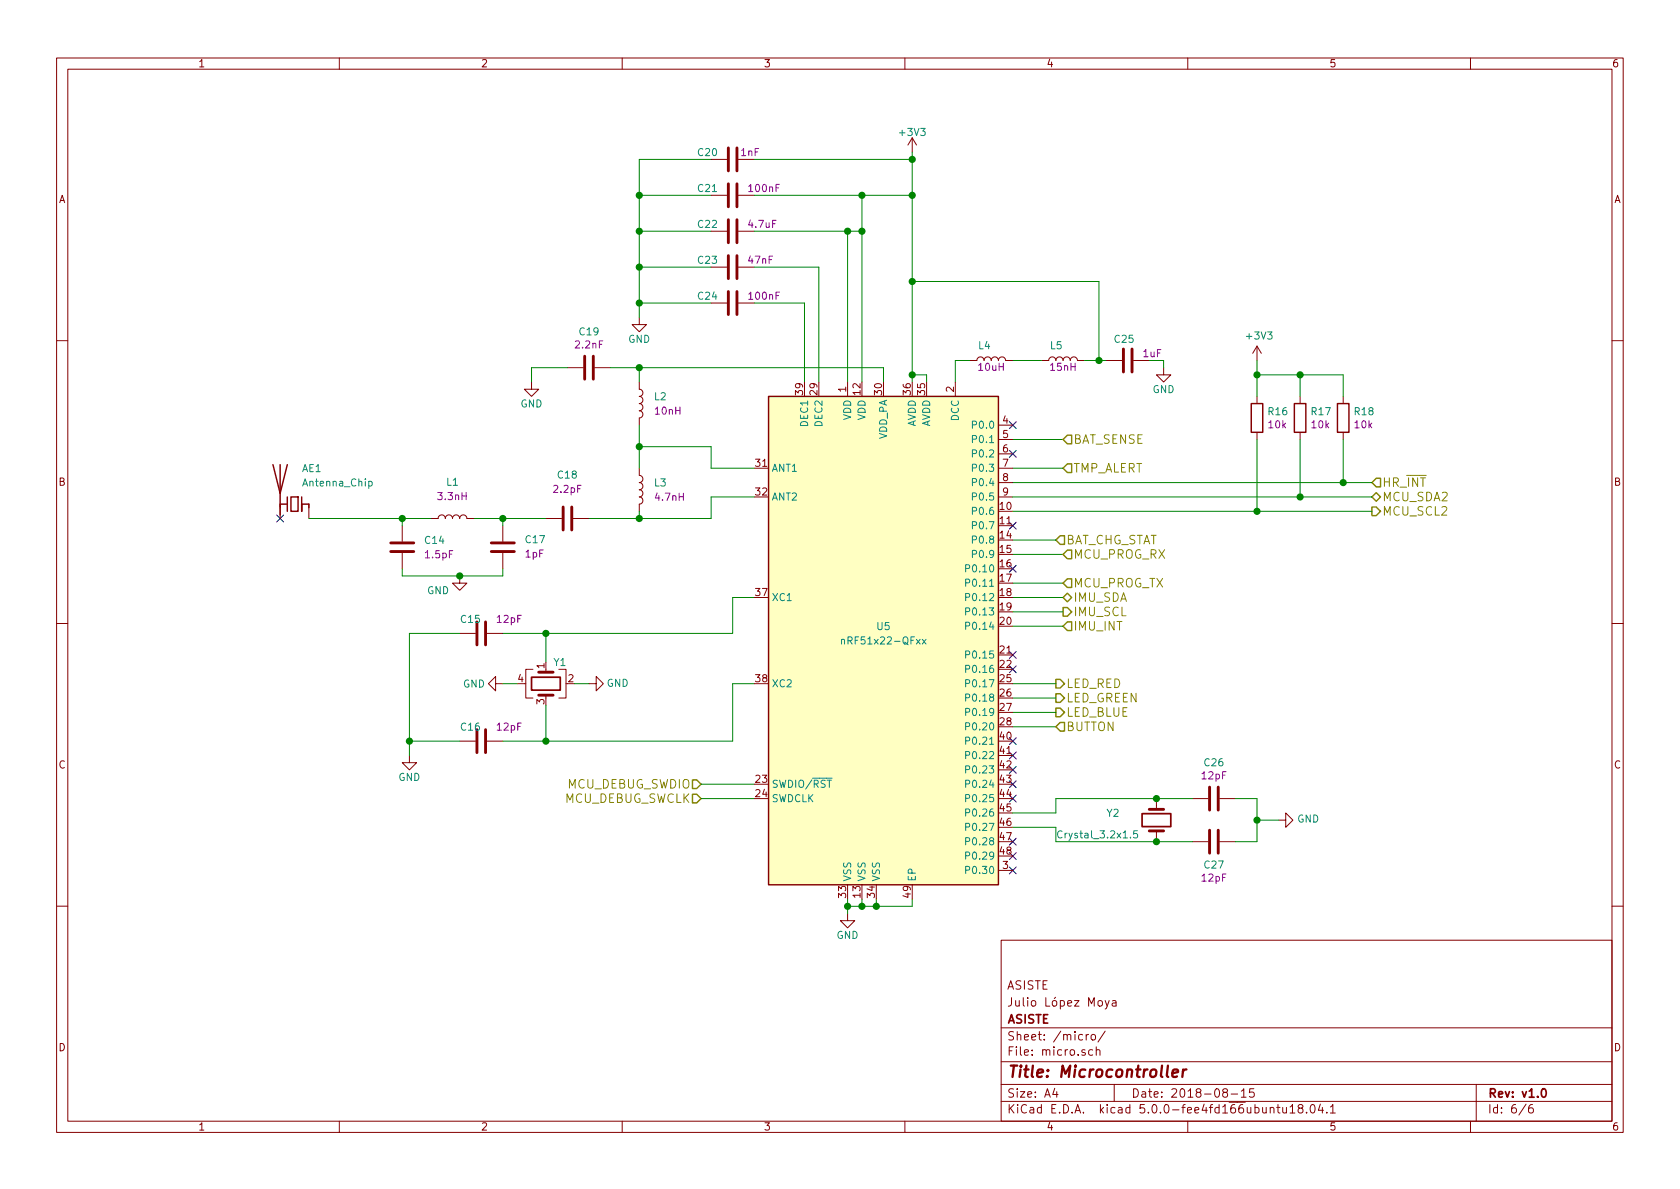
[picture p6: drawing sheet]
<svg xmlns="http://www.w3.org/2000/svg" width="297mm" height="210mm" viewBox="0 0 297 210" stroke-linecap="round" stroke-linejoin="round" font-family="sans-serif">
<g fill="none" stroke="#840000" stroke-width=".18">
<path d="M10 10.3h277v189.9h-277zM12 12.2h273v186.1h-273zM60 10.3v1.9M110 10.3v1.9M160 10.3v1.9M210 10.3v1.9M260 10.3v1.9M125.7 28.2h2.8M125.7 34.5h2.8M130.6 28.2h2.7M130.6 34.5h2.7M161.3 24.4l-.8 1.2"/>
<path d="M161.3 24.4v2.5M161.3 24.4l.8 1.2M113 56.1v1.3h1.3l-1.3 1.3-1.2-1.3h1.2M125.7 53.6h2.8M125.7 47.2h2.8M125.7 40.9h2.8M130.6 53.6h2.7M130.6 47.2h2.7M130.6 40.9h2.7M10 60.2h2M94 67.6v1.2h1.2l-1.2 1.3-1.3-1.3h1.3M100.3 65h2.8"/>
<path d="M105.2 65h2.7M113 67.6v1.2a.63 .63 0 0 1 .7 .7 .63 .63 0 0 1-.7 .6 .63 .63 0 0 1 .7 .6 .63 .63 0 0 1-.7 .7 .63 .63 0 0 1 .7 .6 .63 .63 0 0 1-.7 .6 .63 .63 0 0 1 .7 .7 .63 .63 0 0 1-.7 .6v1.3M149.9 67.6v2.5M168.9 67.6v2.5M171.4 63.7h1.3a.63 .63 0 0 1 .7-.6 .63 .63 0 0 1 .6 .6 .63 .63 0 0 1 .6-.6 .63 .63 0 0 1 .7 .6 .63 .63 0 0 1 .6-.6 .63 .63 0 0 1 .6 .6 .63 .63 0 0 1 .7-.6 .63 .63 0 0 1 .6 .6h1.3M176.5 75.2h2.6M176.5 77.7h2.6M184.1 63.7h1.3a.63 .63 0 0 1 .7-.6 .63 .63 0 0 1 .6 .6 .63 .63 0 0 1 .6-.6 .63 .63 0 0 1 .7 .6 .63 .63 0 0 1 .6-.6 .63 .63 0 0 1 .6 .6 .63 .63 0 0 1 .7-.6 .63 .63 0 0 1 .6 .6h1.3M195.6 63.7h2.8M200.4 63.7h2.8M205.7 65v1.3h1.3l-1.3 1.3-1.2-1.3h1.2M222.2 61.2v2.5"/>
<path d="M222.2 70.1v1.3M222.2 76.4v1.3M222.2 61.2l-.7 1.3M222.2 61.2l.8 1.3M229.9 70.1v1.3M229.9 76.4v1.3M237.5 70.1v1.3M237.5 76.4v1.3M285 60.2h2M49.5 89.1v2.6M54.6 89.1v2.6M71.1 93v2.8"/>
<path d="M71.1 97.8v2.8M76.2 91.7h1.3a.63 .63 0 0 1 .6-.6 .63 .63 0 0 1 .6 .6 .63 .63 0 0 1 .7-.6 .63 .63 0 0 1 .6 .6 .63 .63 0 0 1 .6-.6 .63 .63 0 0 1 .7 .6 .63 .63 0 0 1 .6-.6 .63 .63 0 0 1 .6 .6h1.3M88.9 93v2.8M88.9 97.8v2.8M96.5 91.7h2.8M101.3 91.7h2.8M113 82.8v1.3a.63 .63 0 0 1 .7 .6 .63 .63 0 0 1-.7 .6 .63 .63 0 0 1 .7 .7 .63 .63 0 0 1-.7 .6 .63 .63 0 0 1 .7 .6 .63 .63 0 0 1-.7 .7 .63 .63 0 0 1 .7 .6 .63 .63 0 0 1-.7 .6v1.3M176.5 80.3h2.6M176.5 82.8h2.6M176.5 85.3h2.6M176.5 87.9h2.6M10 110.3h2"/>
<path d="M81.3 101.8v1.3h1.2l-1.2 1.3-1.3-1.3h1.3M81.3 112h2.8M86.1 112h2.8M94.2 118.4h-1.2v5h1.2M96.5 118.4v.5M98.8 118.4h1.3v5h-1.3M285 110.3h2M72.4 133.6v1.3h1.3l-1.3 1.2-1.3-1.2h1.3M81.3 131.1h2.8M86.1 131.1h2.8M87.6 120.9v-1.3l-1.2 1.3 1.2 1.3v-1.3h1.3M96.5 122.9v.5"/>
<path d="M104.1 120.9h1.3v-1.3l1.3 1.3-1.3 1.3v-1.3M176.5 153.9h2.6M204.5 141.2v1.9M204.5 146.9v1.9M210.8 141.2h2.8M210.8 148.8h2.8M215.6 141.2h2.8M215.6 148.8h2.8M226.1 145h1.2v-1.2l1.3 1.2-1.3 1.3v-1.3M10 160.2h2M149.9 161.5v1.3h1.2l-1.2 1.3-1.3-1.3h1.3M177 166.3h108v32h-108z"/>
<path d="M195.4 176.9l.4 1M196.1 176.9l-.5 1.4-.2 .1M196.7 177h.6v.9M197.3 177.3l-.5 .1a.29 .29 0 0 0-.2 .2 .29 .29 0 0 0 .2 .3l.5-.1M285 160.2h2M60 198.3v1.9M110 198.3v1.9M160 198.3v1.9M177 194.8h108M177 191.8h108M177 187.8h108M177 181.8h108"/>
<path d="M186.5 192.5l-.4 1h1M186.8 193v1M192 182.9v1M192.5 182.9l-.5 .3M193 183.1l.2-.2 .4 .2v.7l-.2 .1-.4-.1zM193.2 185.7l-.4-.1-.3 .3 .1 .6 .2 .1 .4-.1M193.8 185.7h.1a.37 .37 0 0 1 .6 .1v.8M193.8 185.1v1.5M195.4 182.3l-1.3 2M197 191.8v3M210 198.3v1.9M216.5 193.2l-.3-.3 .1-.2a.48 .48 0 0 1 .6-.1l.1 .2-.1 .3-.6 .1a.48 .48 0 0 0 0 .7l.2 .1 .5-.1v-.4l-.2-.3"/>
<path d="M217.7 193.5h1.1M219.5 193l.4-.5v1.5M219.5 194h.8M221.7 192.5h-.7l-.1 .7 .2-.1 .5 .1 .2 .2-.1 .5-.2 .1-.6-.1M224.6 196l.1-.1a.37 .37 0 0 1 .5 .1v.8M225.7 195.8h.6M226 195.3v1.3l.3 .2M226.8 195.8v.8a.39 .39 0 0 0 .7 .1M227.5 195.8v1M228.1 195.8l.4-.5v1.5M228.1 196.8h.9M229.8 196l-.3-.3 .1-.2 .2-.2 .4 .1 .2 .2-.1 .2-.6 .2a.48 .48 0 0 0-.1 .7l.2 .1 .5-.1a.48 .48 0 0 0-.2-.7"/>
<path d="M231 196.7v.1M231.8 195.5l.4-.2a.94 .94 0 0 1 0 1.5 .79 .79 0 0 1-.4-1.3zM233.5 195.2l-.4 1.1h.9M233.8 195.8v1M234.6 196.7v.1M235.2 195.8l.5-.5v1.5M235.2 196.8h.9M260 198.3v1.9M261 191.8v6.5M269.8 195.2l-1.2 2M271 195.3a.62 .62 0 0 0-.7 .7v.7l.3 .1 .4-.1 .1-.5-.1-.2-.4-.1-.3 .3"/>
</g>
<path d="M94 119.8h5.1v2.2h-5.1zM201.9 143.9h5.1v2.3h-5.1zM272.7 192.7l.2-.2a.81 .81 0 0 1 .6 .6 .81 .81 0 0 1-.3 .8l-.2 .1a.79 .79 0 0 1-.3-1.3z" fill="none" stroke="#840000" stroke-width=".3"/>
<path d="M207.3 189.8l1-.2-.1-.4-.5-.1-.4 .3v.9l.2 .1 .6-.1M209.2 189.1l-.2 1.3M209.8 189.1a.55 .55 0 0 0-.7 .4" fill="none" stroke="#840000" stroke-width=".41"/>
<g fill="none" stroke="#840000" stroke-width=".51">
<path d="M128.8 26.2v4M128.8 32.5v4.1M128.8 38.9v4M130.3 26.2v4M130.3 32.5v4.1M130.3 38.9v4M128.8 45.2v4.1M128.8 51.6v4M130.3 45.2v4.1M130.3 51.6v4M103.4 63v4.1M104.9 63v4.1"/>
<path d="M198.6 61.7v4.1M200.2 61.7v4.1M69.1 96h4.1M69.1 97.5h4.1M86.9 96h4M86.9 97.5h4M99.6 89.7v4M101.1 89.7v4M84.3 110v4M85.9 110v4M95.2 118.9h2.6M84.3 129v4.1"/>
<path d="M85.9 129v4.1M95.2 122.9h2.6M213.9 139.2v4.1M215.4 139.2v4.1M203.2 143.1h2.5M203.2 146.9h2.5M213.9 146.8v4.1M215.4 146.8v4.1"/>
</g>
<g fill="none" stroke="#008400" stroke-width=".18">
<path d="M113 34.5h12.7M125.7 28.2h-12.7v27.9M133.3 34.5h28M133.3 28.2h28M152.4 34.5v33.1M161.3 26.9v40.7M113 47.2h12.7M113 53.6h12.7M113 40.9h12.7M133.3 47.2h11.5v20.4M133.3 53.6h8.9v14M133.3 40.9h19.1"/>
<path d="M149.9 40.9v26.7M161.3 49.8h33v13.9M100.3 65h-6.3v2.6M107.9 65h48.3v2.6M113 65v2.6M113 75.2v7.6M113 79h12.7v3.8h7.6M161.3 66.3h2.5v1.3M171.4 63.7h-2.5v3.9M179.1 63.7h5M179.1 77.7h8.9M191.8 63.7h3.8"/>
<path d="M205.7 63.7v1.3M222.2 66.3h15.3v3.8M222.2 63.7v6.4M222.2 77.7v12.7M229.9 66.3v3.8M229.9 77.7v10.2M237.5 77.7v7.6M54.6 91.7h21.6M71.1 91.7v1.3M83.8 91.7h12.7M88.9 91.7v1.3M113 90.4v1.3"/>
<path d="M133.3 87.9h-7.6v3.8h-21.6M179.1 98h8.9M179.1 82.8h8.9M179.1 95.5h7.6M179.1 85.3h63.5M179.1 90.4h63.5M179.1 87.9h63.5M71.1 100.6v1.2h17.8v-1.2M81.3 112h-8.9v21.6M96.5 112v5.1M133.3 105.7h-3.8v6.3h-40.6M179.1 103.1h8.9"/>
<path d="M179.1 105.7h8.9M179.1 108.2h8.9M179.1 110.7h8.9M72.4 131.1h8.9M88.9 120.9h2.5M96.5 124.7v6.4M101.6 120.9h2.5M124 138.7h9.3M133.3 120.9h-3.8v10.2h-40.6M179.1 120.9h7.6M179.1 123.4h7.6M179.1 126h7.6"/>
<path d="M179.1 128.5h7.6M124 141.2h9.3M149.9 159v2.5M152.4 159v1.3M154.9 159v1.3M161.3 159v1.3h-11.4M179.1 146.3h7.6v2.5h24.1M210.8 141.2h-24.1v2.6h-7.6M218.4 141.2h3.8v7.6h-3.8M222.2 145h3.9"/>
</g>
<g fill="#008400" stroke="#008400" stroke-width=".25">
<circle cx="72.4" cy="131.1" r=".51"/>
<circle cx="96.5" cy="112" r=".51"/>
<circle cx="96.5" cy="131.1" r=".51"/>
<circle cx="161.3" cy="66.3" r=".51"/>
<circle cx="149.9" cy="160.3" r=".51"/>
<circle cx="152.4" cy="160.3" r=".51"/>
<circle cx="154.9" cy="160.3" r=".51"/>
<circle cx="152.4" cy="40.9" r=".51"/>
<circle cx="161.3" cy="34.5" r=".51"/>
<circle cx="113" cy="34.5" r=".51"/>
<circle cx="113" cy="40.9" r=".51"/>
<circle cx="113" cy="47.2" r=".51"/>
<circle cx="113" cy="53.6" r=".51"/>
<circle cx="161.3" cy="28.2" r=".51"/>
<circle cx="152.4" cy="34.5" r=".51"/>
<circle cx="149.9" cy="40.9" r=".51"/>
<circle cx="222.3" cy="66.3" r=".51"/>
<circle cx="161.3" cy="49.8" r=".51"/>
<circle cx="194.3" cy="63.7" r=".51"/>
<circle cx="204.5" cy="141.2" r=".51"/>
<circle cx="204.5" cy="148.8" r=".51"/>
<circle cx="222.3" cy="145" r=".51"/>
<circle cx="229.9" cy="66.3" r=".51"/>
<circle cx="222.3" cy="90.4" r=".51"/>
<circle cx="229.9" cy="87.9" r=".51"/>
<circle cx="237.5" cy="85.3" r=".51"/>
<circle cx="113" cy="65" r=".51"/>
<circle cx="113" cy="79" r=".51"/>
<circle cx="113" cy="91.7" r=".51"/>
<circle cx="88.9" cy="91.7" r=".51"/>
<circle cx="81.3" cy="101.8" r=".51"/>
<circle cx="71.1" cy="91.7" r=".51"/>
</g>
<g fill="none" stroke="#848400" stroke-width=".25">
<path d="M188 77.7l.7-.7h.8v1.5h-.8zM186.7 95.5l.8-.8h.7v1.6h-.7zM188.7 97.3h.8v1.5h-.8l-.7-.8zM188.7 82h.8v1.6h-.8l-.7-.8zM242.6 87.9l.7-.8 .8 .8-.8 .7zM242.6 89.7h.7l.8 .7-.8 .8h-.7zM243.3 84.6h.8v1.5h-.8l-.7-.8zM188 105.7l.7-.8 .8 .8-.8 .7zM188 107.4h.7l.8 .8-.8 .8h-.7zM188.7 102.4h.8v1.5h-.8l-.7-.8zM188.7 110h.8v1.5h-.8l-.7-.8zM122.4 137.9h.8l.8 .8-.8 .7h-.8z"/>
<path d="M186.7 122.7h.8l.7 .7-.7 .8h-.8zM186.7 120.1h.8l.7 .8-.7 .8h-.8zM186.7 125.2h.8l.7 .8-.7 .7h-.8zM187.5 127.8h.7v1.5h-.7l-.8-.8zM122.4 140.5h.8l.8 .7-.8 .8h-.8z"/>
</g>
<g fill="none" stroke="#000084" stroke-width=".18">
<path d="M178.5 74.6l1.2 1.2M178.5 79.6l1.2 1.3M179.7 74.6l-1.2 1.2M179.7 79.6l-1.2 1.3M48.9 91.1l1.2 1.2M50.1 91.1l-1.2 1.2M178.5 92.3l1.2 1.3M178.5 100l1.2 1.2M179.7 92.3l-1.2 1.3M179.7 100l-1.2 1.2M178.5 117.7l1.2 1.3M178.5 115.2l1.2 1.2"/>
<path d="M179.7 117.7l-1.2 1.3M179.7 115.2l-1.2 1.2M178.5 130.4l1.2 1.3M178.5 133l1.2 1.2M178.5 135.5l1.2 1.2M178.5 138.1l1.2 1.2M179.7 130.4l-1.2 1.3M179.7 133l-1.2 1.2M179.7 135.5l-1.2 1.2M179.7 138.1l-1.2 1.2M178.5 140.6l1.2 1.2M178.5 148.2l1.2 1.2"/>
<path d="M178.5 150.8l1.2 1.2M178.5 153.3l1.2 1.2M179.7 140.6l-1.2 1.2M179.7 148.2l-1.2 1.2M179.7 150.8l-1.2 1.2M179.7 153.3l-1.2 1.2"/>
</g>
<path d="M135.9 70.1h40.6v86.4h-40.6zM221.2 71.4h2.1v5h-2.1zM228.9 71.4h2v5h-2zM236.5 71.4h2v5h-2zM48.3 82.2l1.2 5 1.3-5M49.5 89.1h1.3M49.5 82.2v8.9M50.8 87.9v2.5M51.4 87.9h1.3v2.5h-1.3zM53.3 87.9v2.5v-1.3h1.3v.7" fill="none" stroke="#840000" stroke-width=".25"/>
<g fill="none" stroke="#008484" stroke-width=".18">
<path d="M65.2 85.2l.4-.1 .2 .2-.1 .6h-.5M148.8 113.2l.2-.2 .3 .1v.8M148.8 113v.9M163.1 113l.6 .9M163.7 113l-.6 .9M170.7 100.5h.6l.1-.5-.2-.1h-.5v1.2M170.7 103.1l.6-.1 .1-.5-.2-.1h-.5v1.3M170.7 105.6h.6l.1-.5-.2-.2h-.5v1.3M170.7 108.1h.6l.1-.5-.2-.1h-.5v1.3M170.7 110.7l.6-.1 .1-.4-.2-.2h-.5v1.3M170.7 115.8l.6-.1 .1-.5-.2-.1h-.5v1.3M170.7 118.3h.6l.1-.5-.2-.2h-.5v1.3"/>
<path d="M146.1 137.6h1M170.7 120.8h.6l.1-.5-.2-.1h-.5v1.3M170.7 123.4l.6-.1 .1-.4-.2-.2h-.5v1.3M170.7 125.9h.6l.1-.5-.2-.1h-.5v1.2M170.7 128.5l.6-.1 .1-.5-.2-.1h-.5v1.3M170.7 131h.6l.1-.5-.2-.2h-.5v1.3M170.7 133.5h.6l.1-.5-.2-.1h-.5v1.3M170.7 136.1l.6-.1 .1-.4-.2-.2h-.5v1.3M170.7 138.6h.6l.1-.5-.2-.1h-.5v1.2M170.7 153.9l.6-.1 .1-.5-.2-.1h-.5v1.3M170.7 141.2l.6-.1 .1-.5-.2-.1h-.5v1.3M170.7 143.7h.6l.1-.5-.2-.2h-.5v1.3"/>
<path d="M170.7 146.2h.6l.1-.5-.2-.1h-.5v1.3M170.7 148.8l.6-.1 .1-.4-.2-.2h-.5v1.3M170.7 151.3h.6l.1-.5-.2-.1h-.5v1.2M187.8 147a.6 .6 0 0 0-.9 .4 .6 .6 0 0 0 .6 .8l.3-.1M201.1 146.9h-.6l-.1 .6 .2-.1 .5 .1v.6l-.2 .1-.5-.1"/>
</g>
<path d="M135.9 70.1h40.6v86.4h-40.6z" fill="#ffffc2" stroke="#ffffc2" stroke-width=".18"/>
<text font-size="2.8" fill="#840000" x="178" y="190.5">Title: Microcontroller</text>
<g font-size="2.1" fill="#848400">
<text x="189.7" y="78.5">BAT_SENSE</text>
<text x="189.7" y="83.6">TMP_ALERT</text>
<text x="244.3" y="88.6">MCU_SDA2</text>
<text x="244.3" y="86.1">HR_INT</text>
<text x="244.3" y="91.2">MCU_SCL2</text>
<text x="188.5" y="96.3">BAT_CHG_STAT</text>
<text x="189.7" y="98.8">MCU_PROG_RX</text>
<text x="189.7" y="103.9">MCU_PROG_TX</text>
<text x="189.7" y="106.4">IMU_SDA</text>
<text x="189.7" y="109">IMU_SCL</text>
<text x="189.7" y="111.5">IMU_INT</text>
<text x="188.5" y="124.2">LED_GREEN</text>
<text x="188.5" y="121.7">LED_RED</text>
<text x="188.5" y="126.7">LED_BLUE</text>
<text x="188.5" y="129.3">BUTTON</text>
<text x="99.5" y="142">MCU_DEBUG_SWCLK</text>
<text x="100.1" y="139.4">MCU_DEBUG_SWDIO</text>
</g>
<g font-size="2.1" fill="#840000">
<text x="178" y="178">Julio López Moya</text>
<text x="178" y="175">ASISTE</text>
<text x="178" y="184">Sheet: /micro/</text>
<text x="178" y="181">ASISTE</text>
<text x="178" y="186.7">File: micro.sch</text>
<text x="178" y="196.9">KiCad E.D.A. kicad 5.0.0-fee4fd166ubuntu18.04.1</text>
<text x="178" y="194.1">Size: A4</text>
<text x="200" y="194.1">Date: 2018-08-15</text>
<text x="263" y="194.1">Rev: v1.0</text>
<text x="263" y="196.9">Id: 6/6</text>
</g>
<g font-size="1.8" fill="#840000">
<text x="35" y="11.9">1</text>
<text x="85" y="11.9">2</text>
<text x="135" y="11.9">3</text>
<text x="185" y="11.9">4</text>
<text x="235" y="11.9">5</text>
<text x="285" y="11.9">6</text>
<text x="10.4" y="35.9">A</text>
<text x="285.4" y="35.9">A</text>
<text x="142" y="69.8" transform="rotate(-90 142 69.8)">39</text>
<text x="144.5" y="69.8" transform="rotate(-90 144.5 69.8)">29</text>
<text x="149.6" y="69.3" transform="rotate(-90 149.6 69.3)">1</text>
<text x="152.1" y="69.8" transform="rotate(-90 152.1 69.8)">12</text>
<text x="156" y="69.8" transform="rotate(-90 156 69.8)">30</text>
<text x="161" y="69.8" transform="rotate(-90 161 69.8)">36</text>
<text x="163.6" y="69.8" transform="rotate(-90 163.6 69.8)">35</text>
<text x="168.7" y="69.3" transform="rotate(-90 168.7 69.3)">2</text>
<text x="177.3" y="74.9">4</text>
<text x="177.3" y="77.5">5</text>
<text x="133.7" y="82.5">31</text>
<text x="177.3" y="80">6</text>
<text x="177.3" y="82.5">7</text>
<text x="10.4" y="85.9">B</text>
<text x="133.7" y="87.6">32</text>
<text x="177.3" y="85.1">8</text>
<text x="177.3" y="87.6">9</text>
<text x="285.4" y="85.9">B</text>
<text x="176.8" y="90.2">10</text>
<text x="176.8" y="92.7">11</text>
<text x="176.8" y="95.2">14</text>
<text x="176.8" y="97.8">15</text>
<text x="176.8" y="100.3">16</text>
<text x="133.7" y="105.4">37</text>
<text x="176.8" y="102.9">17</text>
<text x="176.8" y="105.4">18</text>
<text x="176.8" y="107.9">19</text>
<text x="176.8" y="110.5">20</text>
<text x="96.3" y="118.2" transform="rotate(-90 96.3 118.2)">1</text>
<text x="176.8" y="115.6">21</text>
<text x="176.8" y="118.1">22</text>
<text x="91.6" y="120.6">4</text>
<text x="96.3" y="124.6" transform="rotate(-90 96.3 124.6)">3</text>
<text x="100.5" y="120.6">2</text>
<text x="133.7" y="120.6">38</text>
<text x="176.8" y="120.6">25</text>
<text x="176.8" y="123.2">26</text>
<text x="176.8" y="125.7">27</text>
<text x="176.8" y="128.3">28</text>
<text x="176.8" y="130.8">40</text>
<text x="10.4" y="135.9">C</text>
<text x="176.8" y="133.3">41</text>
<text x="176.8" y="135.9">42</text>
<text x="285.4" y="135.9">C</text>
<text x="133.7" y="138.4">23</text>
<text x="133.7" y="141">24</text>
<text x="176.8" y="138.4">43</text>
<text x="176.8" y="141">44</text>
<text x="176.8" y="143.5">45</text>
<text x="176.8" y="146">46</text>
<text x="176.8" y="148.6">47</text>
<text x="176.8" y="151.1">48</text>
<text x="177.3" y="153.7">3</text>
<text x="149.6" y="158.7" transform="rotate(-90 149.6 158.7)">33</text>
<text x="152.1" y="158.7" transform="rotate(-90 152.1 158.7)">13</text>
<text x="154.7" y="158.7" transform="rotate(-90 154.7 158.7)">34</text>
<text x="161" y="158.7" transform="rotate(-90 161 158.7)">49</text>
<text x="10.4" y="185.9">D</text>
<text x="285.4" y="185.9">D</text>
<text x="35" y="199.9">1</text>
<text x="85" y="199.9">2</text>
<text x="135" y="199.9">3</text>
<text x="185" y="199.9">4</text>
<text x="235" y="199.9">5</text>
<text x="285" y="199.9">6</text>
</g>
<g font-size="1.8" fill="#008484">
<text x="123.5" y="27.6">C20</text>
<text x="159.2" y="24">+3V3</text>
<text x="123.5" y="34">C21</text>
<text x="123.5" y="40.3">C22</text>
<text x="123.5" y="46.7">C23</text>
<text x="123.5" y="53">C24</text>
<text x="102.5" y="59.3">C19</text>
<text x="111.1" y="60.6">GND</text>
<text x="173.1" y="61.8">L4</text>
<text x="185.8" y="61.8">L5</text>
<text x="197.1" y="60.6">C25</text>
<text x="220.5" y="60">+3V3</text>
<text x="115.7" y="70.8">L2</text>
<text x="203.8" y="69.5">GND</text>
<text x="92" y="72.1">GND</text>
<text x="142.9" y="75.3" transform="rotate(-90 142.9 75.3)">DEC1</text>
<text x="145.4" y="75.3" transform="rotate(-90 145.4 75.3)">DEC2</text>
<text x="150.5" y="74.3" transform="rotate(-90 150.5 74.3)">VDD</text>
<text x="153" y="74.3" transform="rotate(-90 153 74.3)">VDD</text>
<text x="156.8" y="77.8" transform="rotate(-90 156.8 77.8)">VDD_PA</text>
<text x="161.9" y="75.6" transform="rotate(-90 161.9 75.6)">AVDD</text>
<text x="164.5" y="75.6" transform="rotate(-90 164.5 75.6)">AVDD</text>
<text x="169.5" y="74.4" transform="rotate(-90 169.5 74.4)">DCC</text>
<text x="172.4" y="75.8">P0.0</text>
<text x="224.3" y="73.4">R16</text>
<text x="231.9" y="73.4">R17</text>
<text x="239.5" y="73.4">R18</text>
<text x="53.4" y="83.5">AE1</text>
<text x="136.4" y="83.4">ANT1</text>
<text x="172.4" y="78.4">P0.1</text>
<text x="172.4" y="80.9">P0.2</text>
<text x="172.4" y="83.4">P0.3</text>
<text x="53.7" y="86">Antenna_Chip</text>
<text x="79" y="85.9">L1</text>
<text x="98.7" y="84.6">C18</text>
<text x="115.7" y="86">L3</text>
<text x="136.4" y="88.5">ANT2</text>
<text x="172.4" y="86">P0.4</text>
<text x="172.4" y="88.5">P0.5</text>
<text x="172.4" y="91.1">P0.6</text>
<text x="172.4" y="93.6">P0.7</text>
<text x="75.2" y="96.2">C14</text>
<text x="93" y="96.1">C17</text>
<text x="171.4" y="101.2">P0.10</text>
<text x="172.4" y="96.1">P0.8</text>
<text x="172.4" y="98.7">P0.9</text>
<text x="75.5" y="105.1">GND</text>
<text x="136.4" y="106.3">XC1</text>
<text x="171.4" y="103.8">P0.11</text>
<text x="171.4" y="106.3">P0.12</text>
<text x="81.6" y="110.2">C15</text>
<text x="149.5" y="114">nRF51x22-QFxx</text>
<text x="155.1" y="111.4">U5</text>
<text x="171.4" y="108.8">P0.13</text>
<text x="171.4" y="111.4">P0.14</text>
<text x="97.9" y="117.8">Y1</text>
<text x="171.4" y="116.5">P0.15</text>
<text x="171.4" y="119">P0.16</text>
<text x="81.9" y="121.6">GND</text>
<text x="107.3" y="121.5">GND</text>
<text x="136.4" y="121.5">XC2</text>
<text x="171.4" y="121.5">P0.17</text>
<text x="171.4" y="124.1">P0.18</text>
<text x="81.6" y="129.2">C16</text>
<text x="171.4" y="126.6">P0.19</text>
<text x="171.4" y="129.2">P0.20</text>
<text x="171.4" y="131.7">P0.21</text>
<text x="171.4" y="134.2">P0.22</text>
<text x="171.4" y="136.8">P0.23</text>
<text x="213" y="135.5">C26</text>
<text x="70.4" y="138.1">GND</text>
<text x="136.4" y="139.3">SWDIO/RST</text>
<text x="136.4" y="141.9">SWDCLK</text>
<text x="171.4" y="139.3">P0.24</text>
<text x="171.4" y="141.9">P0.25</text>
<text x="171.4" y="144.4">P0.26</text>
<text x="171.4" y="146.9">P0.27</text>
<text x="171.4" y="149.5">P0.28</text>
<text x="187.7" y="148.3">Crystal_3.2x1.5</text>
<text x="195.7" y="144.4">Y2</text>
<text x="229.4" y="145.5">GND</text>
<text x="150.5" y="156" transform="rotate(-90 150.5 156)">VSS</text>
<text x="153" y="156" transform="rotate(-90 153 156)">VSS</text>
<text x="155.6" y="156" transform="rotate(-90 155.6 156)">VSS</text>
<text x="161.9" y="156" transform="rotate(-90 161.9 156)">EP</text>
<text x="171.4" y="154.6">P0.30</text>
<text x="171.4" y="152">P0.29</text>
<text x="213" y="153.6">C27</text>
<text x="147.9" y="166">GND</text>
</g>
<g font-size="1.8" fill="#840084">
<text x="131" y="27.6">1nF</text>
<text x="132.5" y="34">100nF</text>
<text x="132.5" y="40.3">4.7uF</text>
<text x="132.4" y="46.7">47nF</text>
<text x="132.5" y="53">100nF</text>
<text x="101.8" y="61.6">2.2nF</text>
<text x="173.1" y="65.6">10uH</text>
<text x="185.8" y="65.6">15nH</text>
<text x="115.9" y="73.3">10nH</text>
<text x="224.4" y="75.7">10k</text>
<text x="232" y="75.7">10k</text>
<text x="239.6" y="75.7">10k</text>
<text x="77.6" y="88.4">3.3nH</text>
<text x="98" y="87.2">2.2pF</text>
<text x="116" y="88.6">4.7nH</text>
<text x="75.3" y="98.7">1.5pF</text>
<text x="92.9" y="98.6">1pF</text>
<text x="88" y="110.2">12pF</text>
<text x="88" y="129.2">12pF</text>
<text x="212.6" y="137.8">12pF</text>
<text x="212.6" y="155.9">12pF</text>
</g>
<text font-size="1.8" fill="#008400" x="202.2" y="63.2">1uF</text>
</svg>
